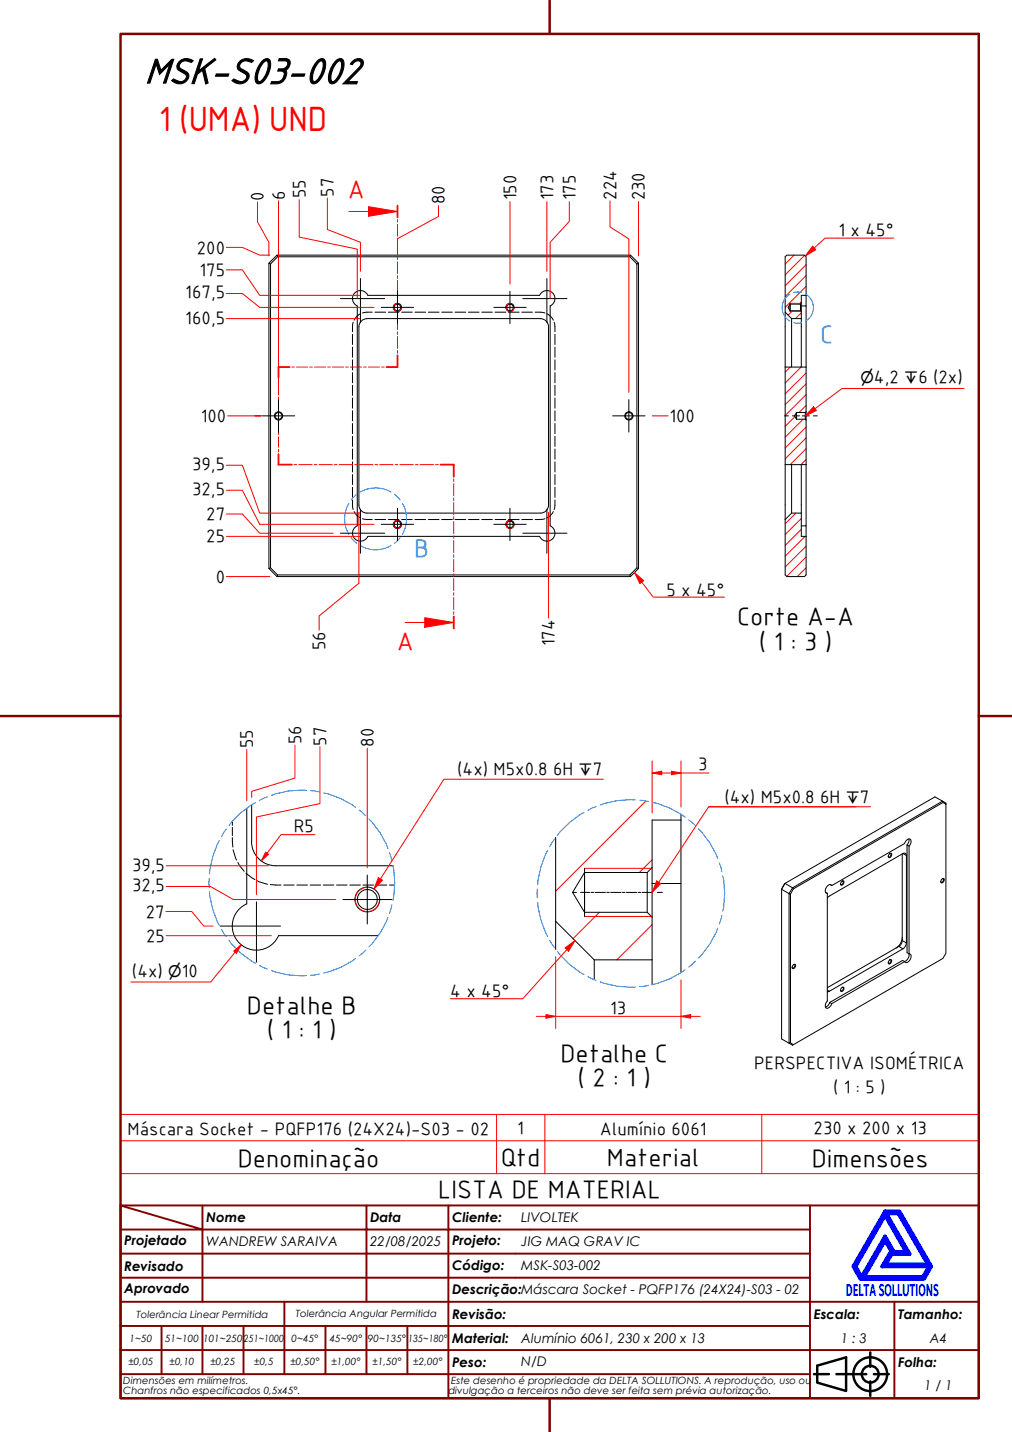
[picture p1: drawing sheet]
<svg xmlns="http://www.w3.org/2000/svg" width="210mm" height="297mm" viewBox="0 0 210 297" stroke-linecap="round" stroke-linejoin="round" font-family="sans-serif">
<!-- layer: Hatch (ABNT) -->
<g fill="none" stroke="#f00" stroke-width=".21">
<path d="M164.7 52.9l-1.8 1.9M166.9 53l-4 4M167.2 59.4l-4.3 4.3M167.2 57.2l-4.3 4.3M167.2 54.9l-4.3 4.4M163.9 76.1l-1 1.1M164.4 64.5l-.9 .9M166.2 76.1l-3.3 3.3M166.2 64.9l-1.2 1.2M166.2 62.6l-.4 .5M167.2 79.6l-4.3 4.3M167.2 77.4l-4.3 4.3"/>
<path d="M164.9 86.4l-2 2M166.6 87l-3.7 3.7M167.2 95.3l-1.1 1.1M167.2 93.1l-3.3 3.3M167.2 90.8l-4.3 4.4M167.2 88.6l-4.3 4.3M167.2 84.1l-1.5 1.5M167.2 81.9l-4.3 4.3M165.1 106.4l-2.2 2.2M166.2 109.8l-3.3 3.3M166.2 107.6l-3.3 3.3M167 111.3l-4.1 4.1"/>
<path d="M167.2 117.8l-1.8 1.8M167.2 115.5l-4 4.1M167.2 113.3l-4.3 4.3M133.9 166.2l-18.6 18.7M135.3 178.3l-2.7 2.7M124.3 189.2l-5.4 5.5M135.3 191.8l-7.4 7.3"/>
</g>
<!-- layer: Hidden (ABNT) -->
<g fill="none" stroke="#000" stroke-width=".21">
<path d="M73.1 69.3v2.2M73.1 72v2.1M73.1 74.6v2.2M73.1 77.3v2.1M73.1 79.9v2.1M73.3 66.9l-.2 1.9M74.7 65.1a2.77 2.77 0 0 0-1.3 1.3M77.2 64.8l-2 .1M77.8 64.8h2.2M80.5 64.8h2.2M83.3 64.8h2.2M86.1 64.8h2.2"/>
<path d="M88.8 64.8h2.3M91.6 64.8h2.2M94.4 64.8h2.2M97.2 64.8h2.2M99.9 64.8h2.2M102.7 64.8h2.2M105.5 64.8h2.2M108.2 64.8h2.2M111 64.8l2 .1M113.5 65.1l.7 .5 .6 .8M114.9 66.9l.2 1.9M115.1 69.3v2.2"/>
<path d="M115.1 72v2.1M115.1 74.6v2.2M115.1 77.3v2.1M115.1 79.9v2.1M73.1 82.6v2.1M73.1 85.2v2.1M73.1 87.8v2.2M73.1 90.5v2.1M73.1 93.1v2.2M73.1 95.8v2.1M73.1 98.4v2.1M115.1 82.6v2.1"/>
<path d="M115.1 85.2v2.1M115.1 87.8v2.2M115.1 90.5v2.1M115.1 93.1v2.2M115.1 95.8v2.1M115.1 98.4v2.1M73.1 103.7l.2 2M73.1 101.1v2.1M73.4 106.1a2.77 2.77 0 0 0 1.3 1.3M75.2 107.6l2 .2M77.8 107.8h2.2M80.5 107.8h2.2"/>
<path d="M83.3 107.8h2.2M86.1 107.8h2.2M88.8 107.8h2.3M91.6 107.8h2.2M94.4 107.8h2.2M97.2 107.8h2.2M99.9 107.8h2.2M102.7 107.8h2.2M105.5 107.8h2.2M108.2 107.8h2.2M113 107.6l-2 .2M114.8 106.1l-.6 .8-.7 .5"/>
<path d="M115.1 103.7l-.2 2M115.1 101.1v2.1M48.2 170.4v.8M48.2 171.6v1.7M48.2 173.7l.1 2M48.3 176.3l.8 2.1M49.3 178.9l.4 .7 1 1.1M51 181.1l1.9 1.3M53.4 182.7l2.1 .7M56.1 183.5l2.2 .1M58.8 183.6h2.2M61.6 183.6h2.2"/>
<path d="M64.3 183.6h2.2M67.1 183.6h2.2M69.8 183.6h2.2M72.5 183.6h2.2M75.3 183.6h2.2M78 183.6h2.2M80.8 183.6h1.1"/>
</g>
<!-- layer: Visible (ABNT) -->
<g fill="none" stroke="#000" stroke-width=".21">
<path d="M56.1 54.7l-.3-.1v63.3l.3-.1M57.4 52.9l-1.6 1.7M57.6 53.3h73l1.5 1.4v63.1l-1.5 1.5h-73l-1.5-1.5v-63.1zM57.6 53.3l-.2-.4h73.4l-.2 .4M130.8 52.9l1.6 1.7M132.1 54.7l.3-.1v63.3l-.3-.1M76.1 66.1h36a1.66 1.66 0 0 1 1.7 1.7v37M76.1 66.1a1.66 1.66 0 0 0-1.7 1.7v37M76.3 61.3a1.66 1.66 0 0 0-2.7-.5 1.66 1.66 0 0 0 .5 2.7v45.6M76.3 61.3h35.6M111.9 61.3a1.66 1.66 0 0 1 2.7-.5 1.66 1.66 0 0 1-.5 2.7v45.6M162.9 64.8v54.5l.3 .3h3.7l.3-.3v-10.2"/>
<path d="M162.9 76.1h4.3M163.9 62.9v1.7M164.2 66.1h2M164.2 66.1v10M166 63.1v1.4M166.2 62.9l-.2 .2h-2.1l-.5 .7 .5 .7h2.1l.2 .1M167.2 61.3v-8l-.3-.4h-3.7l-.3 .4v11.5l1.3 1.3M167.2 61.3v2.2h-1M167.2 61.3h-1v14.8M167.2 63.5v23.6M162.9 96.4h4.3M164.2 96.4v10"/>
<path d="M165.2 85.6v1.4M166.2 96.4v14.9h1M167 85.6v1.4M167.2 85.4l-.2 .2h-1.8l-.4 .7 .4 .7h1.8l.2 .1v9.3M167.2 96.4v12.7h-1M55.8 117.9l1.6 1.7M57.6 119.3l-.2 .3h73.4l-.2-.3M74.1 109.1a1.66 1.66 0 0 0-.5 2.7 1.66 1.66 0 0 0 2.7-.5M74.4 104.8a1.66 1.66 0 0 0 1.7 1.6M113.8 104.8a1.66 1.66 0 0 1-1.7 1.6h-36M114.1 109.1a1.66 1.66 0 0 1 .5 2.7 1.66 1.66 0 0 1-2.7-.5h-35.6M132.4 117.9l-1.6 1.7"/>
<path d="M166.2 106.4h-2l-1.3 1.4M51.2 167.6v19.9a5 5 0 0 0-1.6 8.1 5 5 0 0 0 8.2-1.5h20.7M52.2 174.6a5 5 0 0 0 5 5h24.3M52.2 166.9v7.7M115.3 173.7v23.3M135.3 180l-1.1 1h-13l-2.4 4.1 2.4 4.1h13l1.1 1M141.2 170.1h-5.9v34.2M141.2 168.9v14.4M184.5 177.2l.2-.2a.49 .49 0 0 1 .1 .6 .49 .49 0 0 1-.5 .2zM184.6 177.1a.37 .37 0 0 1 .2 .4 .37 .37 0 0 1-.4 .3l-.2-.2M187.1 177.1v18M187.3 177l-15.3 8.9-.4 .4"/>
<path d="M187.3 177h.5l.2 .4M187.3 177l.7 .4M188 177.4v18.2M188.1 175.3v22.3l.5 .3M188.1 175.3l.5 .2M188.5 174v.6l-.4 .7M188.6 175.5a.87 .87 0 0 0 0-1.5l-.6 .3-.4 .7-15.1 8.7M188.6 175.5v22.4M195.6 166.5l-.1-.3-31.1 18 .2 .2M196.2 166.8v-.2l-2.3-1.3-31.1 17.9-.7 1.3v31l2.3 1.3 .2-.1M115.3 191.1l8 8M121.2 180.1v10"/>
<path d="M123.3 199.1v4.1M123.3 199.1h12M134.2 181v8.2M135.3 183.3h5.9v18.5M162.7 183.3l1.7 .9-.7 1.2-1.6-.9zM164 185.4h-.3v31l.3-.1M164.6 184.4l31-17.9 .6 .3v30.9l-.6 1.1-31 17.9-.6-.4v-30.9zM171.2 185.1l.4 .2M171.6 185.3v22.4a.9 .9 0 0 0-.1 1.5l.6-.3 .4-.7M172.1 183.5l.4 .2M172.5 183.7a.81 .81 0 0 0-1.2 .6l-.1 .5a.38 .38 0 0 0 .4 .5M174.6 182.9l.2-.2a.48 .48 0 0 1 .2 .6 .48 .48 0 0 1-.6 .2z"/>
<path d="M174.7 182.8a.38 .38 0 0 1 .2 .4 .38 .38 0 0 1-.4 .3l-.2-.2M184.5 199.2l.2-.2a.49 .49 0 0 1 .1 .7 .49 .49 0 0 1-.5 .2zM184.6 199.1a.37 .37 0 0 1 .2 .5 .37 .37 0 0 1-.4 .2l-.2-.1M186.4 196.3l-14.8 8.6M186.4 196.3l.9 .5M187.1 194.4a2.74 2.74 0 0 1-1.2 2.2M187.1 195.1l-.2 .7-.5 .5M187.1 195.1l.9 .5M187.3 196.8l-15.3 8.8M187.6 199.5l-15.1 8.7-.4-.3M187.6 199.5l-.4-.3-15.1 8.7M188 195.6l-.2 .7-.5 .5"/>
<path d="M188.5 197.8a1.42 1.42 0 0 1-.9 1.6M188.6 197.9a.8 .8 0 0 1 0 1.4l-.6 .4-.4-.2M195.3 182.4l.3-.2a.48 .48 0 0 1 .1 .6 .48 .48 0 0 1-.5 .2zM195.5 182.3a.39 .39 0 0 1 .2 .4 .39 .39 0 0 1-.5 .3l-.1-.2M164.5 200.2l.3-.2a.49 .49 0 0 1 .1 .6 .49 .49 0 0 1-.6 .2zM164.6 200.1a.34 .34 0 0 1 .2 .5 .34 .34 0 0 1-.5 0M171.6 205.4l.4 .2M172 205.6l-.4 .1M172.1 207.9l-.4 .7-.5 .3M174.6 204.9l.2-.1a.48 .48 0 0 1 .2 .6 .48 .48 0 0 1-.6 .2zM174.7 204.8a.34 .34 0 0 1 .1 .5 .34 .34 0 0 1-.5 .1"/>
<circle cx="82.4" cy="63.8" r=".86"/>
<circle cx="82.4" cy="63.8" r=".69"/>
<circle cx="105.8" cy="63.8" r=".86"/>
<circle cx="105.8" cy="63.8" r=".69"/>
<circle cx="57.8" cy="86.3" r=".86"/>
<circle cx="57.8" cy="86.3" r=".71"/>
<circle cx="130.4" cy="86.3" r=".86"/>
<circle cx="130.4" cy="86.3" r=".71"/>
<circle cx="82.4" cy="108.8" r=".86"/>
<circle cx="82.4" cy="108.8" r=".69"/>
<circle cx="105.8" cy="108.8" r=".86"/>
<circle cx="105.8" cy="108.8" r=".69"/>
<circle cx="76.2" cy="186.6" r="2.57"/>
<circle cx="76.2" cy="186.6" r="2.06"/>
</g>
<!-- layer: Visible Narrow (ABNT) -->
<path d="M82.6 62.9a.84 .84 0 0 0-1 .7 .84 .84 0 0 0 .7 1 .84 .84 0 0 0 1-.7M105.9 62.9a.84 .84 0 0 0-.9 .7 .84 .84 0 0 0 .6 1 .84 .84 0 0 0 1-.7M163.9 62.9h2.3M163.9 64.6h2.3M82.6 107.9a.84 .84 0 0 0-1 .7 .84 .84 0 0 0 .7 1 .84 .84 0 0 0 1-.7M105.9 107.9a.84 .84 0 0 0-.9 .7 .84 .84 0 0 0 .6 1 .84 .84 0 0 0 1-.7M76.6 184.1a2.51 2.51 0 0 0-2.9 2 2.51 2.51 0 0 0 2.1 3 2.51 2.51 0 0 0 2.9-2.1M121.2 180.1h13.9M121.2 190.1h13.9" fill="none" stroke="#f00" stroke-width=".21"/>
<!-- layer: Linha Corte (ABNT) -->
<g fill="none" stroke="#f00" stroke-width=".21">
<path d="M76.4 43.9h6M82.4 42.6v2.5M82.4 45.5v.6M82.4 46.5v2.5M82.4 49.4v.6M82.4 50.4v2.4M82.4 53.3v.5M82.4 54.3v2.4M82.4 57.2v.5M82.4 58.2v2.4M57.8 78.8v.5M57.8 79.8v2.1"/>
<path d="M60.1 76.1h-2.3v2.2M60.5 76.1h.5M61.5 76.1h2.3M64.2 76.1h.6M65.2 76.1h2.3M68 76.1h.5M69 76.1h2.2M71.7 76.1h.5M72.7 76.1h2.3M75.4 76.1h.6M76.4 76.1h2.3M79.2 76.1h.5"/>
<path d="M82.4 61.1v.5M82.4 62v2.5M82.4 64.9v.6M82.4 65.9v2.5M82.4 68.8v.6M82.4 69.8v2.5M82.4 72.7v.6M82.4 73.7v2.4h-2.2M57.8 82.4v.5M57.8 83.4v2.1M57.8 86v.5M57.8 87v2.2"/>
<path d="M57.8 89.6v.6M57.8 90.6v2.2M57.8 93.2v.6M57.8 94.2v2.2h2.7M61 96.4h.5M62 96.4h2.7M65.2 96.4h.5M66.2 96.4h2.7M69.4 96.4h.5M70.4 96.4h2.7M73.6 96.4h.5M74.5 96.4h2.8"/>
<path d="M77.8 96.4h.5M78.8 96.4h2.7M82 96.4h.5M83 96.4h2.7M86.2 96.4h.5M87.1 96.4h2.8M90.4 96.4h.5M91.4 96.4h2.7v2.5M94.1 99.3v.6M94.1 100.3v2.5M94.1 103.3v.5M94.1 104.3v2.5"/>
<path d="M94.1 107.2v.5M94.1 108.2v2.5M94.1 111.1v.6M94.1 112.1v2.5M94.1 115.1v.5M94.1 116.1v2.5M94.1 119v.6M94.1 120v2.5M94.1 122.9v.6M94.1 123.9v2.5M94.1 126.9v.5M94.1 127.9v2.5"/>
</g>
<path d="M82.4 42.6v2.5M60.1 76.1h-2.3v2.2M82.4 73.7v2.4h-2.2M57.8 94.2v2.2h2.7M91.4 96.4h2.7v2.5M94.1 127.9v2.5" fill="none" stroke="#f00" stroke-width=".36"/>
<path d="M76.4 42.9l6 1-6 1z" fill="#f00"/>
<path d="M72.4 43.9h4M76.4 42.9l6 1-6 1zM88.1 129.1h6" fill="none" stroke="#f00" stroke-width=".21"/>
<path d="M88.1 128.1l6 1-6 1z" fill="#f00"/>
<path d="M84 129.1h4.1M88.1 128.1l6 1-6 1z" fill="none" stroke="#f00" stroke-width=".21"/>
<!-- layer: Detail Boundary (ABNT) -->
<g fill="none" stroke="#0080ff" stroke-width=".21">
<path d="M163.9 61a3.2 3.2 0 0 0 0 5.6M164.6 60.7l.9-.1 .8 .1M164.6 66.9l.9 .1 .8-.1M167.1 61a3.2 3.2 0 0 1 0 5.6M72.3 104.4a6.4 6.4 0 0 0 0 6.4M72.8 111.5l1.2 1.2M74 102.5l-1.2 1.2M74.7 102.1a6.4 6.4 0 0 1 6.4 0M74.7 113.2a6.2 6.2 0 0 0 6.4 0M81.8 102.5l1.2 1.2M83 111.5l-1.2 1.2M83.5 104.4a6.4 6.4 0 0 1 0 6.4"/>
<path d="M45.5 174.3a17.4 17.4 0 0 0-2 7M46.9 172l-.9 1.5M53 166.5a16.8 16.8 0 0 0-5.5 4.8M55.5 165.3l-1.7 .8M63.5 163.9a17 17 0 0 0-7.2 1.1M64.4 164l1.8 .3M67.1 164.5a17 17 0 0 1 6.7 3M74.5 168l1.4 1.2M76.5 169.9a16.8 16.8 0 0 1 4 6.1M80.8 176.9l.5 1.7M81.5 179.5a17.5 17.5 0 0 1 0 7.3M43.4 182.2v1.9"/>
<path d="M43.5 185a17.4 17.4 0 0 0 2 7M46 192.8l.9 1.5M47.5 195a16.8 16.8 0 0 0 5.5 4.8M73.8 198.8a17 17 0 0 1-6.7 3M75.9 197.1l-1.4 1.2M80.5 190.3a16.5 16.5 0 0 1-4 6.1M81.3 187.7l-.5 1.7M53.8 200.2l1.7 .8M56.3 201.3a17 17 0 0 0 7.2 1.1M66.2 202l-1.8 .3"/>
</g>
<path d="M25 236.6h178v-5.4h-178v12.2M103 231.2v12.2M113 231.2v12.2M158 231.2v12.2M203 236.6v6.8h-178M25 243.4v6.6h178v-6.6" fill="none" stroke="#f00" stroke-width=".21"/>
<!-- layer: Borda A3/A4 (ABNT) -->
<path d="M25 7h178v283h-178zM114 0v7M0 148.5h25M203 148.5h7M114 290v7" fill="none" stroke="#800000" stroke-width=".51"/>
<path d="M183.6 257.3l1.2 2.2-1.8 3.2h9.7l-1.3 2.2h-12.2zM183.6 252.1l4.4 7.6h-2.6l-1.8-3.2-4.9 8.4-1.3-2.2zM183.6 251.3h3l6.5 11.4-1.5 2.6h-13.1l-1.5-2.6zM183.8 251.7h2.5l6.2 10.6h-8.8l1.3-2.2h3.7zM185 259.7h.2l-.1 .2z" fill="none" stroke="#00f" stroke-width=".8"/>
<!-- layer: 0 -->
<path d="M178.5 265.3h13.1" fill="none" stroke="#000" stroke-width=".21"/>
<g fill="none" stroke="#800000" stroke-width=".4">
<path d="M25 250l17 5h-17M25 250h178v40h-178zM42 255h34v5h17M42 255v15M42 250v5M76 250v5h17v5M93 250v5h75M168 250v20h-143M25 260h51v10M25 275h17M33.5 275v10M50.5 275h-8.5v10"/>
<path d="M59 270v15h-8.5M67.5 275v10h-8.5M76 275v10h8.5M84.5 275v10M93 275h-42.5v10M93 260v5h-68M93 275v10h75M93 260h75M93 275h75M168 265h-75v10M185.5 270v10h17.5M203 270h-35v10h17.5v10"/>
<path d="M25 285h25.5M25 280h143v10M67.5 285h8.5M84.5 285h8.5v5"/>
</g>
<g fill="none" stroke="#000" stroke-width=".51">
<path d="M168.8 285h3.1M169.5 283.3l6-1.8v7l-6-1.7zM173.5 285h6.2M180.5 280.5v3M180.5 286.5v3M181.3 285h3"/>
<circle cx="180.5" cy="285" r="3.5"/>
<circle cx="180.5" cy="285" r="1.75"/>
</g>
<!-- layer: Marca de centro (ISO) -->
<g fill="none" stroke="#000" stroke-width=".21">
<path d="M74.8 57.8v9.1M113.4 57.8v9.1M70.6 61.9h9.2M79.1 63.8h6.7M82.4 60.4v6.7M102.4 63.8h6.7M105.8 60.4v6.7M108.4 61.9h9.2M70.6 110.6h9.2M74.8 105.6v9.2M79.1 108.8h6.7M82.4 105.4v6.7"/>
<path d="M102.4 108.8h6.7M105.8 105.4v6.7M108.4 110.6h9.2M113.4 105.6v9.2M45.7 192.1h12.5M53.2 187.1v12.5M71.1 186.6h10.2M76.2 181.5v10.2"/>
</g>
<g fill="none" stroke="#f00" stroke-width=".21">
<path d="M46.9 56h3.4l3.6 5.3h20.8M46.9 51.3h3.4l3.6 1.6h2M53.4 41.9v4.1l2.4 4.3v2.8M62.1 41.4v7.8l12 2.5v10.1M67.9 41.1v6.5l6.9 2.7v6M91 42.7v2.2l-8.6 4.6v1M105.8 41.8v17.1M113.4 41.8v14.5M118.1 41.8v4.1l-4 4.4v11.5M132.4 41.8v11.3M46.9 66.1h27.7M46.9 60.9h3.4l3.6 2.9h20.8"/>
<path d="M74.9 63.8h2.7M46.9 96.5h3.4l3.6 9.9h20.7M46.9 119.6h9M46.9 111.3h27.8M46.9 106.6h3.4l3.6 4h15.2M46.9 101.7h3.4l3.6 7.1h20.8M74.4 110.7v10.3l-8.2 6.8v2.9M74.4 106.3v4.2M74.9 108.8h2.7M113.8 110.7v17.5M113.8 106.3v4.2M51.2 155.5v10.6"/>
<path d="M61.2 154.6v6.8l-9 2.8v1.2M66.4 154.9v11.8l-13.2 2.8v16.1M76.2 155.2v24.8M55.4 177l-1.2 1.6"/>
</g>
<path d="M55.1 176.8l.6 .4-1.5 1.4z" fill="#f00"/>
<path d="M55.1 176.8l.6 .4-1.5 1.4zM65.4 173.1h-7.1l-2.9 3.9" fill="none" stroke="#f00" stroke-width=".21"/>
<path d="M78.9 182.3l-1.3 2.1" fill="none" stroke="#f00" stroke-width=".21"/>
<path d="M78.5 182l.8 .6-1.7 1.8z" fill="#f00"/>
<path d="M125.1 161.6h-33l-13.2 20.7M78.5 182l.8 .6-1.7 1.8z" fill="none" stroke="#f00" stroke-width=".21"/>
<path d="M34.5 179.6h21.2M34.4 189.1h5.4l2.5 3h1.9M34.5 194.1h18.6M34.5 183.9h9.1l4.8 2.7h21.2M50 196l-1.2 1.5M53.3 194.1h3" fill="none" stroke="#f00" stroke-width=".21"/>
<path d="M48.5 197.3l1.5-1.3-.9 1.7z" fill="#f00"/>
<path d="M48.5 197.3l1.5-1.3-.9 1.7zM48.8 197.5l-5.1 6.2h-16.6" fill="none" stroke="#f00" stroke-width=".21"/>
<!-- layer: Detail Boundary (ABNT) -->
<g fill="none" stroke="#0080ff" stroke-width=".21">
<path d="M113.6 176.4a17.5 17.5 0 0 0-2.1 7.1M115 174.1l-1 1.5M121.1 168.5a17.8 17.8 0 0 0-5.5 4.8M123.6 167.3l-1.7 .8M131.8 165.9a16.8 16.8 0 0 0-7.3 1.1M132.7 166l1.8 .3M135.4 166.5a17.2 17.2 0 0 1 6.7 3M142.9 170.1l1.4 1.2M144.9 171.9a17.1 17.1 0 0 1 4 6.2M149.2 179l.5 1.7M111.4 184.4v1.9M111.5 187.2a17.8 17.8 0 0 0 2.1 7"/>
<path d="M114 195l1 1.6M115.6 197.3a17.5 17.5 0 0 0 5.5 4.8M144.3 199.4l-1.4 1.2M148.9 192.5a17.1 17.1 0 0 1-4 6.2M149.7 189.9l-.5 1.8M149.9 181.7a17 17 0 0 1 0 7.3M121.9 202.6l1.7 .8M124.5 203.7a17.7 17.7 0 0 0 7.3 1M134.5 204.4l-1.8 .2M142.1 201.2a17.2 17.2 0 0 1-6.7 3"/>
</g>
<!-- layer: Linha de centro (ISO) -->
<path d="M118.7 185.1h.9M120.4 185.1h1.9M122.6 185.1h.5M123.4 185.1h2.2M125.9 185.1h.5M126.7 185.1h2.1M129.1 185.1h.5M129.9 185.1h2.2M132.4 185.1h.5M133.2 185.1h2.1M136.3 185.1h1.1" fill="none" stroke="#000" stroke-width=".21"/>
<path d="M136.6 183l-1.3 2.1" fill="none" stroke="#f00" stroke-width=".21"/>
<path d="M136.2 182.7l.8 .6-1.7 1.8z" fill="#f00"/>
<path d="M147 167.4h33.6M177.5 167.4h-30.5l-10.4 15.6M136.2 182.7l.8 .6-1.7 1.8z" fill="none" stroke="#f00" stroke-width=".21"/>
<path d="M139.3 160.3h1.9" fill="none" stroke="#f00" stroke-width=".21"/>
<path d="M139.3 160l1.9 .3-1.9 .4z" fill="#f00"/>
<path d="M139.3 160l1.9 .3-1.9 .4zM135.3 160.3h1.9" fill="none" stroke="#f00" stroke-width=".21"/>
<path d="M135.3 160.3l1.9-.3v.7z" fill="#f00"/>
<path d="M135.3 157.8v10.8M141.2 157.8v9.6M135.3 160.3l1.9-.3v.7zM137.2 160.3h2.1M141.2 160.3h5.9" fill="none" stroke="#f00" stroke-width=".21"/>
<path d="M119.3 195.1l-1.7 1.9" fill="none" stroke="#f00" stroke-width=".21"/>
<path d="M117.2 196.6l2.1-1.5-1.4 2.2z" fill="#f00"/>
<path d="M131.6 118.8l1.5 2M117.2 196.6l2.1-1.5-1.4 2.2zM117.6 197l-9.2 10.2h-15" fill="none" stroke="#f00" stroke-width=".21"/>
<path d="M131.6 118.8l1.9 1.6-.8 .7z" fill="#f00"/>
<path d="M168.9 51.4l-1.9 1.7M131.6 118.8l1.9 1.6-.8 .7zM133.1 120.8l2.4 3.1h14.8" fill="none" stroke="#f00" stroke-width=".21"/>
<path d="M168.6 51.1l.6 .7-2.2 1.3z" fill="#f00"/>
<path d="M168.6 51.1l.6 .7-2.2 1.3zM185.4 49.4h-14.2l-2.3 2" fill="none" stroke="#f00" stroke-width=".21"/>
<path d="M141.2 210.8h2.1" fill="none" stroke="#f00" stroke-width=".21"/>
<path d="M141.2 210.8l2.1-.4v.8z" fill="#f00"/>
<path d="M113.2 210.8h2.1M141.2 210.8l2.1-.4v.8z" fill="none" stroke="#f00" stroke-width=".21"/>
<path d="M113.2 210.4l2.1 .4-2.1 .4z" fill="#f00"/>
<path d="M57.8 41.6v39.8M47.2 86.3h7h-1.3M115.3 198.5v14.8M111.3 210.8h1.9M113.2 210.4l2.1 .4-2.1 .4zM115.3 210.8h25.9M141.2 203.3v10M143.3 210.8h1.9" fill="none" stroke="#f00" stroke-width=".21"/>
<!-- layer: Marca de centro (ISO) -->
<path d="M54.4 86.3h6.7M57.8 82.9v6.7" fill="none" stroke="#000" stroke-width=".21"/>
<!-- layer: Linha de centro (ISO) -->
<path d="M162.7 86.3h.8M164.4 86.3h1.4M166.4 86.3h1.5M168.7 86.3h.8" fill="none" stroke="#000" stroke-width=".21"/>
<path d="M169 84.8l-2 1.5" fill="none" stroke="#f00" stroke-width=".21"/>
<path d="M168.7 84.4l.6 .8-2.3 1.1z" fill="#f00"/>
<path d="M168.7 84.4l.6 .8-2.3 1.1zM174.6 80.6h25.4M196.4 80.6h-21.8l-5.6 4.2" fill="none" stroke="#f00" stroke-width=".21"/>
<!-- layer: Marca de centro (ISO) -->
<path d="M127.1 86.3h6.7M130.4 82.9v6.7" fill="none" stroke="#000" stroke-width=".21"/>
<path d="M126.5 41.7v5.4l3.9 2.5v31.8M135.3 86.3h3.3" fill="none" stroke="#f00" stroke-width=".21"/>
<text font-size="8.1" x="30" y="17.3">MSK-S03-002</text>
<text font-size="7" fill="#f00" x="32.9" y="27.2">1 (UMA) UND</text>
<g font-size="5.4" fill="#f00">
<text x="72.1" y="41.2">A</text>
<text x="82.3" y="134.9">A</text>
</g>
<g font-size="5.4" fill="#0080ff">
<text x="170.1" y="71.2">C</text>
<text x="85.9" y="115.6">B</text>
</g>
<g font-size="5.4">
<text x="152.9" y="129.7">Corte A-A</text>
<text x="157.4" y="134.7">( 1 : 3 )</text>
<text x="51.2" y="210.3">Detalhe B</text>
<text x="55.3" y="215.3">( 1 : 1 )</text>
<text x="116.2" y="220.3">Detalhe C</text>
<text x="119.8" y="225.3">( 2 : 1 )</text>
<text x="49.3" y="242">Denominação</text>
<text x="103.9" y="241.8">Qtd</text>
<text x="125.9" y="241.8">Material</text>
<text x="168.4" y="242">Dimensões</text>
<text x="90.9" y="248.5">LISTA DE MATERIAL</text>
</g>
<g font-size="3.9">
<text x="54.7" y="41.7" transform="rotate(-90 54.7 41.7)">0</text>
<text x="59.1" y="41.4" transform="rotate(-90 59.1 41.4)">6</text>
<text x="63.3" y="41.1" transform="rotate(-90 63.3 41.1)">55</text>
<text x="69.2" y="40.8" transform="rotate(-90 69.2 40.8)">57</text>
<text x="107" y="41.6" transform="rotate(-90 107 41.6)">150</text>
<text x="114.7" y="41.6" transform="rotate(-90 114.7 41.6)">173</text>
<text x="119.4" y="41.6" transform="rotate(-90 119.4 41.6)">175</text>
<text x="127.8" y="41.5" transform="rotate(-90 127.8 41.5)">224</text>
<text x="133.7" y="41.6" transform="rotate(-90 133.7 41.6)">230</text>
<text x="92.2" y="42.4" transform="rotate(-90 92.2 42.4)">80</text>
<text x="40.8" y="52.6">200</text>
<text x="173.9" y="49.1">1 x 45°</text>
<text x="41.4" y="57.2">175</text>
<text x="38.4" y="61.9">167,5</text>
<text x="38.4" y="67.1">160,5</text>
<text x="181.3" y="79.5">4,2</text>
<text x="190.5" y="79.5">6 (2x)</text>
<text x="41.6" y="87.5">100</text>
<text x="138.8" y="87.5">100</text>
<text x="39.8" y="97.5">39,5</text>
<text x="39.8" y="102.7">32,5</text>
<text x="42.8" y="107.9">27</text>
<text x="42.8" y="112.5">25</text>
<text x="44.7" y="120.9">0</text>
<text x="138.2" y="123.5">5 x 45°</text>
<text x="67.5" y="134.9" transform="rotate(-90 67.5 134.9)">56</text>
<text x="115" y="134.1" transform="rotate(-90 115 134.1)">174</text>
<text x="52.5" y="155.2" transform="rotate(-90 52.5 155.2)">55</text>
<text x="62.4" y="154.3" transform="rotate(-90 62.4 154.3)">56</text>
<text x="67.6" y="154.7" transform="rotate(-90 67.6 154.7)">57</text>
<text x="77.4" y="154.9" transform="rotate(-90 77.4 154.9)">80</text>
<text x="94.8" y="160.8">(4x) M5x0.8</text>
<text x="114.7" y="160.8">6H</text>
<text x="122.9" y="160.8">7</text>
<text x="144.8" y="159.8">3</text>
<text x="150.2" y="166.5">(4x) M5x0.8</text>
<text x="170.1" y="166.5">6H</text>
<text x="178.4" y="166.5">7</text>
<text x="60.9" y="172.6">R5</text>
<text x="27.4" y="184.9">32,5</text>
<text x="27.4" y="180.6">39,5</text>
<text x="30.2" y="190.3">27</text>
<text x="30.3" y="195.4">25</text>
<text x="27.4" y="202.6">(4x)</text>
<text x="37.7" y="202.6">10</text>
<text x="93.4" y="206.8">4 x 45°</text>
<text x="126.6" y="210.3">13</text>
<text x="156.4" y="221.8">PERSPECTIVA ISOMÉTRICA</text>
<text x="172.8" y="226.8">( 1 : 5 )</text>
<text x="26.5" y="235.3">Máscara Socket - PQFP176 (24X24)-S03 - 02</text>
<text x="107.3" y="235.2">1</text>
<text x="124.4" y="235.3">Alumínio 6061</text>
<text x="168.7" y="235.2">230 x 200 x 13</text>
</g>
<text font-size="3.9" fill="#00f" x="175.4" y="268.8">DELTASOLLUTIONS</text>
<g font-size="3.3">
<text x="178.5" y="79.5">⌀</text>
<text x="187.6" y="79.5">↧</text>
<text x="120" y="160.8">↧</text>
<text x="175.4" y="166.5">↧</text>
<text x="34.9" y="202.6">⌀</text>
</g>
<g font-size="2.8">
<text x="42.8" y="253.5">Nome</text>
<text x="76.8" y="253.5">Data</text>
<text x="93.8" y="253.6">Cliente:</text>
<text x="108.1" y="253.5">LIVOLTEK</text>
<text x="25.8" y="263.6">Revisado</text>
<text x="25.8" y="258.3">Projetado</text>
<text x="42.8" y="258.5">WANDREW SARAIVA</text>
<text x="76.8" y="258.4">22/08/2025</text>
<text x="93.8" y="263.4">Código:</text>
<text x="93.8" y="258.3">Projeto:</text>
<text x="108.1" y="263.5">MSK-S03-002</text>
<text x="108.1" y="258.5">JIG MAQ GRAV IC</text>
<text x="25.8" y="268.3">Aprovado</text>
<text x="93.8" y="268.3">Descrição:Máscara Socket - PQFP176 (24X24)-S03 - 02</text>
<text x="93.8" y="273.6">Revisão:</text>
<text x="168.8" y="273.5">Escala:</text>
<text x="186.3" y="273.5">Tamanho:</text>
<text x="93.8" y="278.6">Material:</text>
<text x="108.1" y="278.5">Alumínio 6061, 230 x 200 x 13</text>
<text x="174.4" y="278.5">1 : 3</text>
<text x="192.8" y="278.6">A4</text>
<text x="93.8" y="283.5">Peso:</text>
<text x="108.1" y="283.4">N/D</text>
<text x="186.3" y="283.5">Folha:</text>
<text x="191.7" y="288.4">1 / 1</text>
</g>
<g font-size="2.1">
<text x="28.3" y="273.3">Tolerância Linear Permitida</text>
<text x="61.4" y="273.1">Tolerância Angular Permitida</text>
<text x="26.9" y="278.3">1~50</text>
<text x="34.2" y="278.3">51~100</text>
<text x="42.1" y="278.3">101~250</text>
<text x="50.5" y="278.3">251~1000</text>
<text x="60.5" y="278.3">0~45°</text>
<text x="68.4" y="278.3">45~90°</text>
<text x="76.3" y="278.3">90~135°</text>
<text x="84.7" y="278.3">135~180°</text>
<text x="25.6" y="287.1">Dimensões em milímetros.</text>
<text x="26.6" y="283.2">±0,05</text>
<text x="35.2" y="283.2">±0,10</text>
<text x="43.6" y="283.2">±0,25</text>
<text x="52.7" y="283.2">±0,5</text>
<text x="60.2" y="283.2">±0,50°</text>
<text x="68.7" y="283.2">±1,00°</text>
<text x="77.2" y="283.2">±1,50°</text>
<text x="85.7" y="283.2">±2,00°</text>
<text x="93.6" y="287.1">Este desenho é propriedade da DELTA SOLLUTIONS. A reprodução, uso ou</text>
<text x="25.6" y="289.2">Chanfros não especificados 0,5x45°.</text>
<text x="93" y="289.2">divulgação a terceiros não deve ser feita sem prévia autorização.</text>
</g>
</svg>
